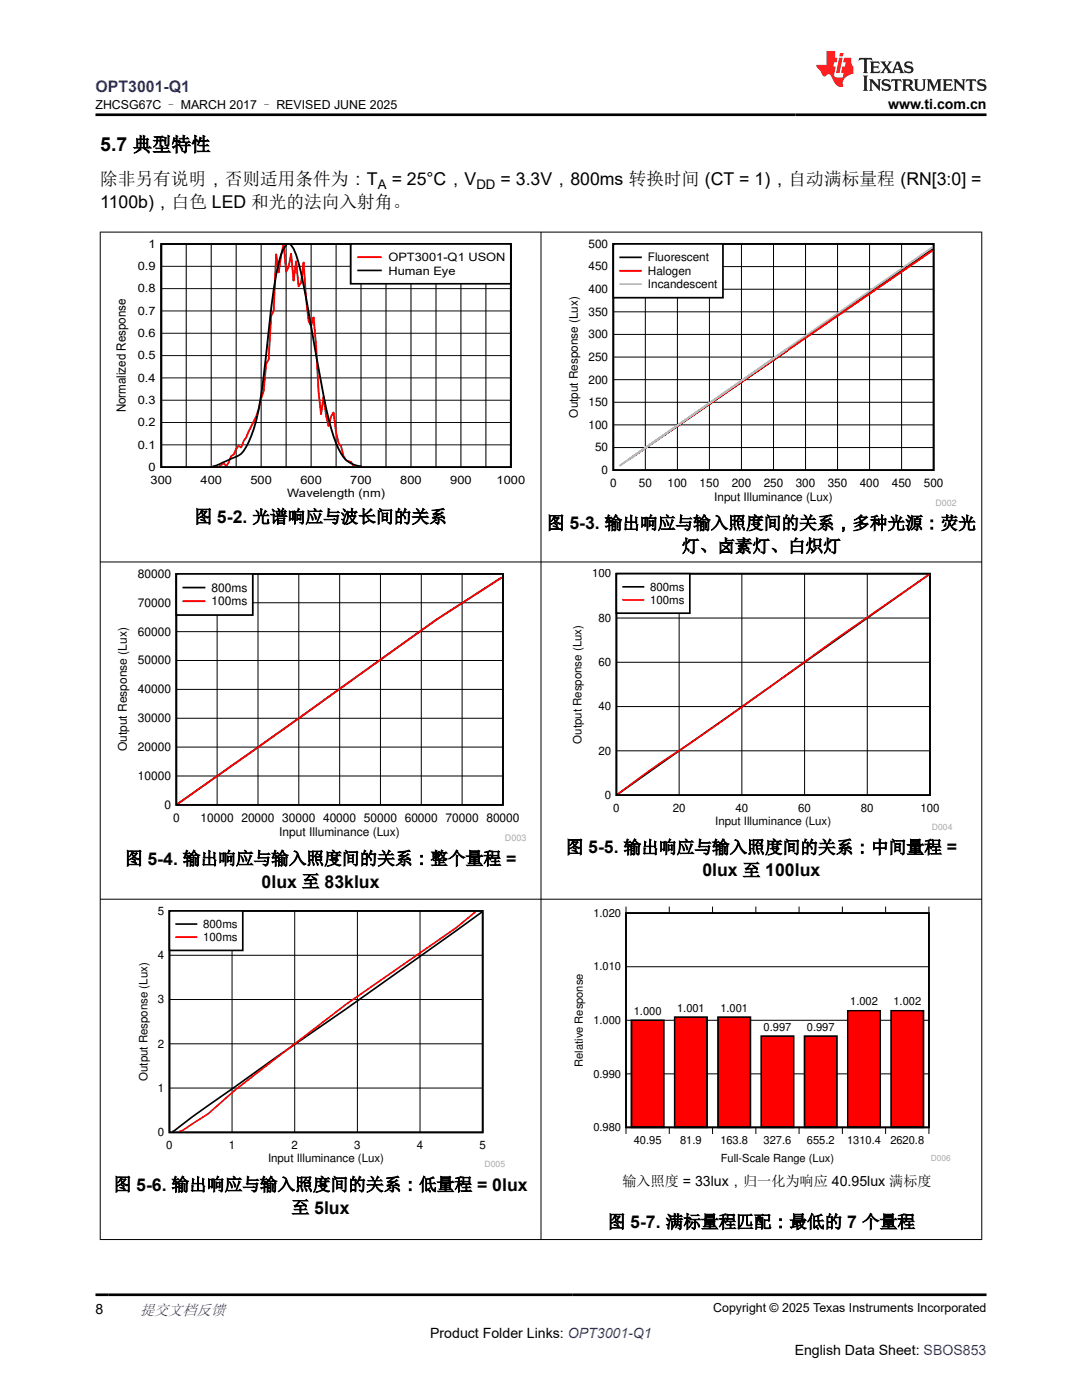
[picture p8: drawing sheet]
<svg xmlns="http://www.w3.org/2000/svg" width="216mm" height="279mm" viewBox="0 0 216 279" stroke-linecap="round" stroke-linejoin="round" font-family="sans-serif">
<path d="M32.2 48.7h69.7v44.5h-69.7zM57.2 48.9l-.6 .7a29 29 0 0 0-2 8.2l-1 8.4a154.7 154.7 0 0 1-2.5 17.8 15.9 15.9 0 0 1-3 6.6l-4.5 2.1-1.2 .4M57.9 48.9h.2a14 14 0 0 1 2 5.6l2 10.6a280.8 280.8 0 0 0 4 20.3 14.5 14.5 0 0 0 3 6.4l1.4 .9 1.7 .4" fill="none" stroke="#000" stroke-width=".35"/>
<g fill="none" stroke="#000" stroke-width=".2">
<path d="M32.2 57.6h69.8M32.2 53.1h69.8M37.2 48.7v44.5M42.1 48.7v44.5M47.1 48.7v44.5M52.1 48.7v44.5M57.1 48.7v44.5M62.1 48.7v44.5M67.1 48.7v44.5M72 48.7v44.5M77 48.7v44.5M82 48.7v44.5"/>
<path d="M87 48.7v44.5M92 48.7v44.5M97 48.7v44.5M32.2 79.9h69.8M32.2 75.4h69.8M32.2 71h69.8M32.2 66.5h69.8M32.2 62.1h69.8M32.2 88.8h69.8M32.2 84.3h69.8"/>
</g>
<path d="M56.6 48.9l-.5 2-.5 3.5-.5-3.7-.5 11.4-.5 1-.5 8.7-.5 .8-.5 5.4-.5 1.6a17.7 17.7 0 0 1-2.5 6.5l-1.5 3.2-.5-.4-.5 .7-.5 1.1-.5 .3-.5 1.3-.5 .7-.5-.6-.8 .7M56.6 48.9l.5 5.3 .5-.9 .5-2.7 .5 5.4 .5-3.9 .5 5.1 .5-.8 .5-4 .5 7.3 .5 4.4 .5 .9 .5-1.7 .5 5.7 .5 9.2 .5 4.4 .5-3.4 .5 3.7 .5 2.1 .5-1.9 .5-.8 .5 4 .5 2.1 .5 .7 .5 2 .5 .8 .9 .3 .5 .8 .3 .1" fill="none" stroke="#f00" stroke-width=".35"/>
<path d="M70 48.7h31.9v7.9h-31.9z" fill-rule="evenodd" fill="#fff"/>
<path d="M70 48.7h31.9v7.9h-31.9zM71.5 54h4.5" fill="none" stroke="#000" stroke-width=".35"/>
<path d="M71.5 51.3h4.5" fill="none" stroke="#f00" stroke-width=".35"/>
<path d="M113 47.7h77.9v53.3h-77.9z" fill-rule="evenodd" fill="#fff"/>
<path d="M122.4 48.7h63.9v45.1h-63.9zM186.1 49.7l-60.5 41.9 31.5-21.6-23.3 15.9" fill="none" stroke="#000" stroke-width=".34"/>
<g fill="none" stroke="#000" stroke-width=".2">
<path d="M122.4 57.7h63.9M122.4 53.2h63.9M128.8 48.7v45.1M135.2 48.7v45.1M141.6 48.7v45.1M147.9 48.7v45.1M154.3 48.7v45.1M160.7 48.7v45.1M167.1 48.7v45.1M173.5 48.7v45.1M179.9 48.7v45.1M122.4 75.8h63.9"/>
<path d="M122.4 71.3h63.9M122.4 66.7h63.9M122.4 62.2h63.9M122.4 89.3h63.9M122.4 84.8h63.9M122.4 80.3h63.9"/>
</g>
<path d="M151.7 73.5l-19.5 13.5 53.9-37.1-60.3 41.5 2.7-1.8" fill="none" stroke="#f00" stroke-width=".34"/>
<path d="M186.1 49.3l-62.4 43.6 10.3-7.2" fill="none" stroke="#b8b8b8" stroke-width=".34"/>
<path d="M122.4 48.7h21.8v10.7h-21.8z" fill-rule="evenodd" fill="#fff"/>
<path d="M122.4 48.7h21.9v10.7h-21.9zM123.8 51.4h4.1" fill="none" stroke="#000" stroke-width=".34"/>
<path d="M123.8 54h4.1" fill="none" stroke="#f00" stroke-width=".34"/>
<path d="M123.8 56.7h4.1" fill="none" stroke="#b8b8b8" stroke-width=".34"/>
<path d="M23 113.6h82v54.4h-82z" fill-rule="evenodd" fill="#fff"/>
<path d="M35.2 114.5h65.2v46.1h-65.2zM100.1 115.3l-13 8.4-26.3 18.8-25.4 17.9" fill="none" stroke="#000" stroke-width=".35"/>
<g fill="none" stroke="#000" stroke-width=".2">
<path d="M43.3 114.5v46.1M51.5 114.5v46.1M59.6 114.5v46.1M67.8 114.5v46.1M75.9 114.5v46.1M84.1 114.5v46.1M92.2 114.5v46.1M35.2 137.6h65.2M35.2 131.8h65.2M35.2 126.1h65.2M35.2 120.3h65.2M35.2 154.9h65.2"/>
<path d="M35.2 149.1h65.2M35.2 143.3h65.2"/>
</g>
<path d="M100.1 115.2l-13 8.4-26.3 18.9-25.4 17.9" fill="none" stroke="#f00" stroke-width=".35"/>
<path d="M35.2 114.5h15.2v8.2h-15.2z" fill-rule="evenodd" fill="#fff"/>
<path d="M35.2 114.5h15.2v8.3h-15.2zM36.6 117.3h4.2" fill="none" stroke="#000" stroke-width=".35"/>
<path d="M36.6 120h4.2" fill="none" stroke="#f00" stroke-width=".35"/>
<path d="M113.8 113.6h76.3v52.1h-76.3z" fill-rule="evenodd" fill="#fff"/>
<path d="M123 114.5h62.6v44.2h-62.6zM185.4 114.7l-62.2 43.8" fill="none" stroke="#000" stroke-width=".33"/>
<path d="M135.5 114.5v44.2M148 114.5v44.2M160.5 114.5v44.2M173.1 114.5v44.2M123 132.2h62.6M123 123.3h62.6M123 149.8h62.6M123 141h62.6" fill="none" stroke="#000" stroke-width=".2"/>
<path d="M185.4 114.7l-18.1 12.5a966.1 966.1 0 0 1-37.9 26.8l-6.2 4.5" fill="none" stroke="#f00" stroke-width=".33"/>
<path d="M123 114.5h14.6v7.9h-14.6z" fill-rule="evenodd" fill="#fff"/>
<path d="M123 114.5h14.6v7.9h-14.6zM124.3 117.1h4.1" fill="none" stroke="#000" stroke-width=".33"/>
<path d="M124.3 119.7h4.1" fill="none" stroke="#f00" stroke-width=".33"/>
<path d="M27.2 180.9h73.6v52.1h-73.6z" fill-rule="evenodd" fill="#fff"/>
<path d="M33.8 181.8h62.5v44.2h-62.5zM96.1 182l-27 19.4-13.8 9.5-8.5 6.1a171 171 0 0 0-12.1 8.7l-.3 .1" fill="none" stroke="#000" stroke-width=".33"/>
<path d="M33.8 199.5h62.5M33.8 190.6h62.5M46.3 181.8v44.2M58.8 181.8v44.2M71.3 181.8v44.2M83.8 181.8v44.2M33.8 217.1h62.5M33.8 208.3h62.5" fill="none" stroke="#000" stroke-width=".2"/>
<path d="M94.9 182l-3.8 3.1-22 15.3-22.3 17.2-5.2 4.7-5.1 3.3-.7 .2" fill="none" stroke="#f00" stroke-width=".33"/>
<path d="M33.8 181.8h14.6v7.9h-14.6z" fill-rule="evenodd" fill="#fff"/>
<path d="M33.8 181.8h14.6v7.9h-14.6zM35.2 184.4h4" fill="none" stroke="#000" stroke-width=".33"/>
<path d="M35.2 187h4" fill="none" stroke="#f00" stroke-width=".33"/>
<path d="M114.2 180.9h75.5v51.5h-75.5z" fill-rule="evenodd" fill="#fff"/>
<path d="M124.9 182.2h60.5v42.8h-60.5z" fill="none" stroke="#000" stroke-width=".32"/>
<g fill="none" stroke="#000" stroke-width=".2">
<path d="M124.9 180.9v1.3h60.5v-1.3M124.9 192.9h60.5M133.5 180.9v1.3M142.2 180.9v1.3M150.8 180.9v1.3M159.4 180.9v1.3M168.1 180.9v1.3M176.7 180.9v1.3M124.9 214.3h60.5M124.9 203.6h60.5M124.9 226.3v-1.3h60.5v1.3M133.5 225v1.3"/>
<path d="M142.2 225v1.3M150.8 225v1.3M159.4 225v1.3M168.1 225v1.3M176.7 225v1.3"/>
</g>
<path d="M126 203.6h6.5v21.4h-6.5z" fill-rule="evenodd" fill="#f00"/>
<path d="M126 203.6h6.5v21.4h-6.5z" fill="none" stroke="#000" stroke-width=".32"/>
<path d="M134.6 203h6.5v22h-6.5z" fill-rule="evenodd" fill="#f00"/>
<path d="M134.6 203h6.5v22h-6.5z" fill="none" stroke="#000" stroke-width=".32"/>
<path d="M143.3 203h6.5v22h-6.5z" fill-rule="evenodd" fill="#f00"/>
<path d="M143.3 203h6.4v22h-6.4z" fill="none" stroke="#000" stroke-width=".32"/>
<path d="M151.9 206.8h6.5v18.2h-6.5z" fill-rule="evenodd" fill="#f00"/>
<path d="M151.9 206.8h6.5v18.2h-6.5z" fill="none" stroke="#000" stroke-width=".32"/>
<path d="M160.5 206.8h6.5v18.2h-6.5z" fill-rule="evenodd" fill="#f00"/>
<path d="M160.5 206.8h6.5v18.2h-6.5z" fill="none" stroke="#000" stroke-width=".32"/>
<path d="M169.2 201.7h6.5v23.3h-6.5z" fill-rule="evenodd" fill="#f00"/>
<path d="M169.2 201.7h6.4v23.3h-6.4z" fill="none" stroke="#000" stroke-width=".32"/>
<path d="M177.8 201.7h6.5v23.3h-6.5z" fill-rule="evenodd" fill="#f00"/>
<path d="M124.9 182.2h60.5v42.8h-60.5zM177.8 201.7h6.5v23.3h-6.5z" fill="none" stroke="#000" stroke-width=".32"/>
<path d="M19.9 46.3h176.1M20 46.3v201.1M107.9 46.3v201.1M195.9 46.3v201.1M19.9 112.2h176.1M19.9 179.5h176.1M19.9 247.4h176.1" fill="none" stroke="#000" stroke-width=".2"/>
<path d="M171.5 11.6l-.2 .5 .5-.2h.6v.1v2.2l-.2 .4h1l-.2-.4v-2.2v-.1h.5l.6 .2-.2-.5zM173.6 12.3l.2 .4v1.5l-.2 .4h1.9l.1-.6a1.08 1.08 0 0 1-1.3 .2v-.7h.6l.4 .2v-.7l-.4 .2h-.6v-.5l.2-.2a1 1 0 0 1 1 .3l-.1-.5zM175.7 12.3l.9 1.1-1 1.2h.9l-.2-.2 .5-.8 .4 .8-.2 .2h1.6l-.2-.2 .2-.5h.9l.1 .5-.1 .2h.9l-.2-.3-.8-2h-.5l-.9 2.2-.9-1.1 .9-1.1h-.8l.2 .2-.4 .6-.4-.6 .2-.2zM179 12.7l.4 1h-.7zM180.7 12.4a.65 .65 0 0 0-.2 .7 .65 .65 0 0 0 .6 .5l.6 .1 .1 .3a.79 .79 0 0 1-.7 .4 .79 .79 0 0 1-.7-.5l.1 .7 .2-.1a.93 .93 0 0 0 1.1 .1 .93 .93 0 0 0 .4-1 1.46 1.46 0 0 0-1.2-.6l-.1-.3a1.09 1.09 0 0 1 1.2 .2l-.2-.6-.1 .1-.5-.2zM172.2 15.1l.2 .4v2.2l-.2 .4h1l-.2-.4v-2.2l.2-.4zM173.4 15.8l.2 .4v1.5l-.2 .4h.8l-.3-.4 .1-1.3 1.6 1.8v-2l.2-.4h-.7l.1 .2 .1 1.1-1.2-1.3zM176.2 15.9a.65 .65 0 0 0-.2 .8 .65 .65 0 0 0 .6 .4l.6 .2 .1 .2a.79 .79 0 0 1-.7 .4 .79 .79 0 0 1-.7-.5l.1 .7 .2-.1a.93 .93 0 0 0 1.1 .1 .93 .93 0 0 0 .4-.9 1.46 1.46 0 0 0-1.2-.6l-.1-.4a1.09 1.09 0 0 1 1.2 .2l-.1-.6-.2 .1-.5-.1zM177.9 15.8l-.1 .6a.63 .63 0 0 1 .8-.3v1.6l-.3 .4h1l-.2-.4v-1.6a.66 .66 0 0 1 .8 .3l-.1-.6zM180 15.8l.2 .4v1.5l-.2 .4h1l-.2-.2-.1-.7h.5l.1 .2a.79 .79 0 0 0 1.2 .6l-1-.9a.61 .61 0 0 0 .6-.6 .61 .61 0 0 0-.5-.7zM180.8 16.1h.1a.47 .47 0 0 1 .5 .1 .47 .47 0 0 1 .1 .5l-.1 .1-.7 .1zM182.3 15.8l.2 .2a2.27 2.27 0 0 0 .4 2 1.04 1.04 0 0 0 1.7-.7v-1.3l.2-.2h-.8l.2 .4v1.1a.6 .6 0 0 1-.6 .6 .6 .6 0 0 1-.6-.6v-1.1l.3-.4zM184.9 15.8l.2 .4v1.5l-.2 .4h.8l-.3-.4v-1.4l.9 1.9 .9-1.9v1.4l-.3 .4h1l-.2-.4v-1.5l.2-.4h-.8l-.7 1.5-.6-1.5zM188.1 15.8l.2 .4v1.5l-.2 .4h1.9l.1-.6a1.09 1.09 0 0 1-1.3 .2v-.7h.6l.4 .2v-.6l-.4 .2h-.6v-.6l.2-.1a1.01 1.01 0 0 1 1 .3l-.1-.6zM190.2 15.8l.3 .4v1.5l-.3 .4h.8l-.2-.4v-1.3l1.6 1.8v-2l.2-.4h-.7l.2 .2v1.1l-1.2-1.3zM192.8 15.8l-.1 .6a.63 .63 0 0 1 .8-.3v1.6l-.3 .4h1l-.2-.4v-1.6a.66 .66 0 0 1 .8 .3l-.1-.6zM195.2 15.9a.65 .65 0 0 0-.2 .8 .65 .65 0 0 0 .6 .4l.6 .2 .2 .2a.79 .79 0 0 1-.7 .4 .79 .79 0 0 1-.7-.5l.1 .7 .2-.1a.93 .93 0 0 0 1 .1 .93 .93 0 0 0 .5-.9 1.46 1.46 0 0 0-1.3-.6v-.4a1.09 1.09 0 0 1 1.2 .2l-.2-.6-.2 .1-.5-.1z" fill="#231f20"/>
<path d="M164.9 10.2v2.8h-2l.1 .3 .8 1a.95 .95 0 0 0 1 .9 .59 .59 0 0 1 .5-.4 .59 .59 0 0 1 .5 .4l.4 .7a1.59 1.59 0 0 0 2.1 1.4 1.61 1.61 0 0 1 1-2.3l1-.3-.1-1.5a1.59 1.59 0 0 1-.3-1.7h-1.5l-.2 .9h.6l-.2 .9h-.5l-.2 1v.2l.4 .1-.1 .9h-.7a.73 .73 0 0 1-1-.7l.3-1.5h-.5l.1-.9h.5l.2-.9h-.5v-1.3zM167.4 11.5l-.6 3.1h.7l.6-3.1zM167.6 10.6l-.1 .6h.7l.1-.6z" fill="#ed1c24"/>
<path d="M19 22.9h177.8M19 258.4h177.8" fill="none" stroke="#000" stroke-width=".53"/>
<text font-size="3.9" x="20" y="30.2">5.7 典型特性</text>
<g font-size="3.5">
<text x="20" y="37">除非另有说明，否则适用条件为：T</text>
<text x="20" y="41.6">1100b)，白色 LED 和光的法向入射角。</text>
<text x="78.2" y="37">= 25°C，V</text>
<text x="99.9" y="37">= 3.3V，800ms 转换时间 (CT = 1)，自动满标量程 (RN[3:0] =</text>
<text x="38.8" y="104.3">图 5-2. 光谱响应与波长间的关系</text>
<text x="109.1" y="105.6">图 5-3. 输出响应与输入照度间的关系，多种光源：荧光</text>
<text x="136.1" y="110.2">灯、卤素灯、白炽灯</text>
<text x="24.9" y="172.5">图 5-4. 输出响应与输入照度间的关系：整个量程 =</text>
<text x="112.9" y="170.3">图 5-5. 输出响应与输入照度间的关系：中间量程 =</text>
<text x="52.2" y="177.1">0lux 至 83klux</text>
<text x="140.2" y="174.9">0lux 至 100lux</text>
<text x="22.7" y="237.6">图 5-6. 输出响应与输入照度间的关系：低量程 = 0lux</text>
<text x="58.2" y="242.2">至 5lux</text>
<text x="121.3" y="245.1">图 5-7. 满标量程匹配：最低的 7 个量程</text>
</g>
<text font-size="3.2" fill="#00f" x="19" y="18.3">OPT3001-Q1</text>
<text font-size="3" fill="#00f" x="27.9" y="262.4">提交文档反馈</text>
<g font-size="2.8">
<text x="177.2" y="21.7">www.ti.com.cn</text>
<text x="124.2" y="236.8">输入照度 = 33lux，归一化为响应 40.95lux 满标度</text>
<text x="19" y="262.1">8</text>
<text x="85.8" y="266.9">Product Folder Links: OPT3001-Q1</text>
<text x="158.6" y="270.3">English Data Sheet: SBOS853</text>
</g>
<g font-size="2.6">
<text x="75.4" y="37.7">A</text>
<text x="95" y="37.7">DD</text>
<text x="25.1" y="82.3" transform="rotate(-90 25.1 82.3)">Normalized Response</text>
</g>
<g font-size="2.5">
<text x="19.1" y="21.8">ZHCSG67C – MARCH 2017 – REVISED JUNE 2025</text>
<text x="142.3" y="261.8">Copyright © 2025 Texas Instruments Incorporated</text>
</g>
<g font-size="2.4">
<text x="27.5" y="115.3">80000</text>
<text x="42.2" y="118.1">800ms</text>
<text x="27.5" y="121.1">70000</text>
<text x="42.2" y="120.8">100ms</text>
<text x="27.5" y="126.8">60000</text>
<text x="27.5" y="132.6">50000</text>
<text x="27.5" y="138.4">40000</text>
<text x="25.3" y="149.9" transform="rotate(-90 25.3 149.9)">Output Response (Lux)</text>
<text x="27.5" y="149.9">20000</text>
<text x="27.5" y="144.1">30000</text>
<text x="27.5" y="155.7">10000</text>
<text x="32.8" y="161.4">0</text>
<text x="34.5" y="164.1">0</text>
<text x="40" y="164.1">10000</text>
<text x="48.2" y="164.1">20000</text>
<text x="55.7" y="166.9">Input Illuminance (Lux)</text>
<text x="56.3" y="164.1">30000</text>
<text x="64.5" y="164.1">40000</text>
<text x="72.6" y="164.1">50000</text>
<text x="80.8" y="164.1">60000</text>
<text x="88.9" y="164.1">70000 80000</text>
</g>
<g font-size="2.3">
<text x="27.5" y="53.9">0.9</text>
<text x="29.6" y="49.5">1</text>
<text x="77.5" y="52.1">OPT300</text>
<text x="87" y="52.1">1-Q1 US</text>
<text x="97" y="52.1">ON</text>
<text x="117.5" y="54">450</text>
<text x="117.5" y="49.5">500</text>
<text x="129.3" y="52.2">Fluorescent</text>
<text x="27.5" y="58.4">0.8</text>
<text x="77.5" y="54.8">Human Eye</text>
<text x="117.5" y="58.5">400</text>
<text x="129.3" y="54.9">Halogen</text>
<text x="129.3" y="57.5">Incandescent</text>
<text x="27.5" y="62.8">0.7</text>
<text x="117.5" y="63">350</text>
<text x="27.5" y="71.7">0.5</text>
<text x="27.5" y="67.3">0.6</text>
<text x="117.5" y="67.5">300</text>
<text x="27.5" y="76.2">0.4</text>
<text x="117.5" y="76.5">200</text>
<text x="117.5" y="72">250</text>
<text x="27.5" y="80.6">0.3</text>
<text x="115.3" y="83.3" transform="rotate(-90 115.3 83.3)">Output Response (Lux)</text>
<text x="117.5" y="81">150</text>
<text x="27.5" y="89.5">0.1</text>
<text x="27.5" y="85.1">0.2</text>
<text x="117.5" y="85.6">100</text>
<text x="29.6" y="94">0</text>
<text x="118.7" y="90.1">50</text>
<text x="120" y="94.6">0</text>
<text x="30" y="96.6">300</text>
<text x="40" y="96.6">400</text>
<text x="50" y="96.6">500</text>
<text x="57.3" y="99.3">Wavelength (nm)</text>
<text x="59.9" y="96.6">600</text>
<text x="69.9" y="96.6">700</text>
<text x="79.9" y="96.6">800</text>
<text x="89.8" y="96.6">900</text>
<text x="99.1" y="96.6">1000</text>
<text x="121.7" y="97.3">0</text>
<text x="127.5" y="97.3">50</text>
<text x="133.2" y="97.3">100</text>
<text x="139.6" y="97.3">150</text>
<text x="142.5" y="99.9">Input Illuminance (Lux)</text>
<text x="146" y="97.3">200</text>
<text x="152.4" y="97.3">250</text>
<text x="158.8" y="97.3">300</text>
<text x="165.2" y="97.3">350</text>
<text x="171.6" y="97.3">400</text>
<text x="178" y="97.3">450</text>
<text x="184.4" y="97.3">500</text>
<text x="118.2" y="115.2">100</text>
<text x="129.7" y="117.9">800ms</text>
<text x="119.4" y="124.1">80</text>
<text x="129.7" y="120.5">100ms</text>
<text x="119.4" y="132.9">60</text>
<text x="119.4" y="141.8">40</text>
<text x="116" y="148.4" transform="rotate(-90 116 148.4)">Output Response (Lux)</text>
<text x="119.4" y="150.6">20</text>
<text x="120.7" y="159.4">0</text>
<text x="122.4" y="162.1">0</text>
<text x="134.2" y="162.1">20</text>
<text x="142.7" y="164.7">Input Illuminance (Lux)</text>
<text x="146.7" y="162.1">40</text>
<text x="159.3" y="162.1">60</text>
<text x="171.8" y="162.1">80</text>
<text x="183.7" y="162.1">100</text>
<text x="31.5" y="182.5">5</text>
<text x="40.6" y="185.2">800ms</text>
<text x="31.5" y="191.4">4</text>
<text x="40.6" y="187.8">100ms</text>
<text x="31.5" y="200.2">3</text>
<text x="31.5" y="209.1">2</text>
<text x="29.4" y="215.7" transform="rotate(-90 29.4 215.7)">Output Response (Lux)</text>
<text x="31.5" y="217.9">1</text>
<text x="31.5" y="226.7">0</text>
<text x="33.2" y="229.4">0</text>
<text x="45.7" y="229.4">1</text>
<text x="53.5" y="232">Input Illuminance (Lux)</text>
<text x="58.2" y="229.4">2</text>
<text x="70.7" y="229.4">3</text>
<text x="83.2" y="229.4">4</text>
<text x="95.7" y="229.4">5</text>
</g>
<g font-size="2.2">
<text x="118.4" y="183">1.020</text>
<text x="118.4" y="193.7">1.010</text>
<text x="126.5" y="202.5">1.000</text>
<text x="135.1" y="201.9">1.001</text>
<text x="143.7" y="201.9">1.001</text>
<text x="169.7" y="200.6">1.002</text>
<text x="178.3" y="200.6">1.002</text>
<text x="118.4" y="204.3">1.000</text>
<text x="152.4" y="205.7">0.997</text>
<text x="161" y="205.7">0.997</text>
<text x="116.3" y="212.9" transform="rotate(-90 116.3 212.9)">Relative Response</text>
<text x="118.4" y="215">0.990</text>
<text x="118.4" y="225.7">0.980</text>
<text x="126.5" y="228.3">40.95</text>
<text x="135.7" y="228.3">81.9</text>
<text x="143.7" y="228.3">163.8</text>
<text x="143.8" y="231.9">Full-Scale Range (Lux)</text>
<text x="152.4" y="228.3">327.6</text>
<text x="161" y="228.3">655.2</text>
<text x="169" y="228.3">1310.4</text>
<text x="177.7" y="228.3">2620.8</text>
</g>
<g font-size="1.8" fill="#a8a8a8">
<text x="186.7" y="101">D002</text>
<text x="100.8" y="167.9">D003</text>
</g>
<g font-size="1.7" fill="#a8a8a8">
<text x="186" y="165.7">D004</text>
<text x="96.7" y="233">D005</text>
<text x="185.7" y="231.8">D006</text>
</g>
</svg>
